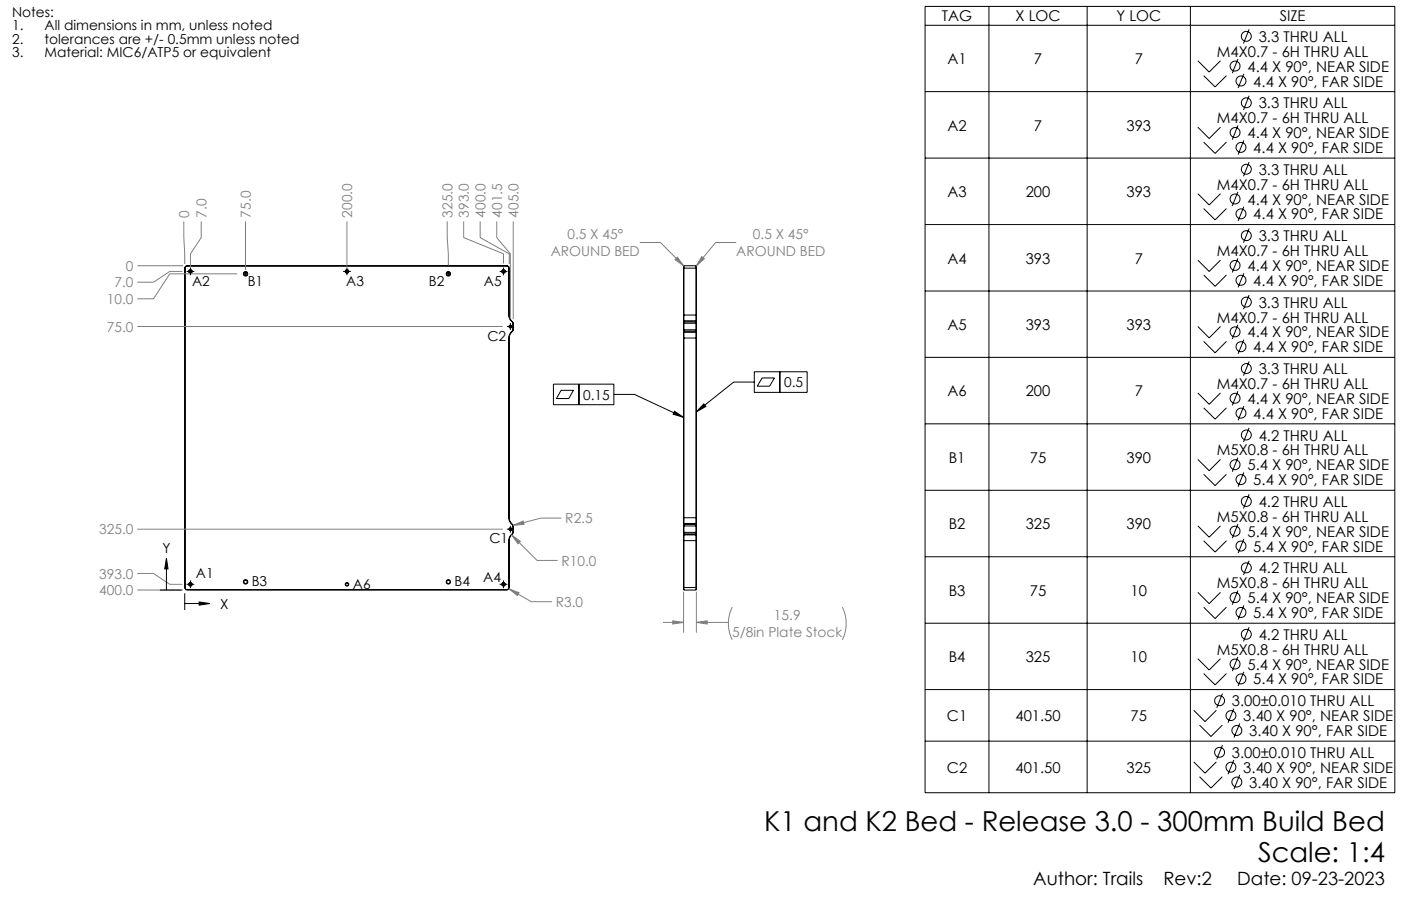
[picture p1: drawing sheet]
<svg xmlns="http://www.w3.org/2000/svg" width="432mm" height="279mm" viewBox="0 0 432 279" stroke-linecap="round" stroke-linejoin="round" font-family="sans-serif">
<g fill="none" stroke="#000" stroke-width=".31">
<path d="M285.1 2h144.8v242.5h-144.8zM285.1 7.8h144.8M304.8 2v242.5M335.1 2v242.5M366.9 2v242.5M369.2 18.7l3.5 3.5 3.5-3.5M381.5 18.2l-1.7 4.4M385 9l-1.7 4.4M285.1 28.3h144.8M369.2 39.2l3.5 3.5 3.5-3.5M371 23.3l3.5 3.5 3.5-3.5M381.5 38.7l-1.7 4.4"/>
<path d="M383.4 22.8l-1.8 4.4M385 29.5l-1.7 4.4M285.1 48.8h144.8M369.2 59.7l3.5 3.5 3.5-3.5M371 43.8l3.5 3.5 3.5-3.5M381.5 59.2l-1.7 4.3M383.4 43.3l-1.8 4.4M385 50l-1.7 4.4M285.1 69.3h144.8M371 64.3l3.5 3.5 3.5-3.5M381.5 79.7l-1.7 4.3M383.4 63.7l-1.8 4.4"/>
<path d="M385 70.5l-1.7 4.4M56.9 82.7h.2M56.9 82.7v98.5M57.1 82.7v98.5M57.5 83.7h2.4M57.7 82.1l-.4 .1-.2 .5M57.7 82l-.6 .2-.2 .5M57.7 82v.1M57.7 82.1h98.5M57.7 82h98.5M58.7 82.5v2.4M74.4 84.5h.1"/>
<path d="M75 84.5h1.3M75.7 83.1v.1M75.7 83.8v1.3M75.7 85.7v.1M76.9 84.5h.1M105.8 83.7h2.3M106.9 82.5v2.4M136.9 84.5h.1M137.5 84.5h1.3M138.2 83.1v.1M138.2 83.8v1.3M138.2 85.7v.1"/>
<path d="M139.5 84.5h.1M154 83.7h2.4M155.2 82.5v2.4M156.2 82.1l.5 .2 .1 .4M156.2 82l.5 .2 .3 .5M156.2 82v.1M156.8 97.2l.1 .7 .7 1.1M156.8 82.7v14.5M156.8 97.2h.2M156.8 82.7h.2M157 97.2l.1 .9 .6 .8M157 82.7v14.5"/>
<path d="M157.3 99.6v2.1M157.6 99l.3 .3M157.7 98.9l-.1 .1M157.7 98.9l.3 .4M157.9 99.3l.2 .4M158 99.3l.2 .4M158 99.3h-.1M158.1 99.7v2M158.1 99.7h.1M158.2 99.7v2M210.7 99.3v.4M210.7 97.2v1.8"/>
<path d="M210.7 97.2h3.9M210.7 82.7h3.9M210.7 99.7h3.9M210.7 82.7v14.5M210.7 99v.3M210.7 99.7v2M210.8 99.3v2.8M210.8 82v16.9M210.8 82l-.1 .7M210.8 82h3.7M210.8 99.3h3.7M210.8 98.9v.4"/>
<path d="M210.8 99.3h-.1M210.8 98.9h3.7M210.8 98.9l-.1 .1M214.5 99.3v2.8M214.5 82v16.9M214.5 82l.1 .7M214.5 99.3h.1M214.5 98.9v.4M214.5 98.9l.1 .1M214.6 99.3v.4M214.6 97.2v1.8M214.6 82.7v14.5"/>
<path d="M214.6 99v.3M214.6 99.7v2M285.1 89.7h144.8M369.2 80.2l3.5 3.5 3.5-3.5M371 84.8l3.5 3.5 3.5-3.5M383.4 84.2l-1.8 4.4M385 91l-1.7 4.4M156.2 100.7h2.2M156.8 104.2v55.5M156.8 104.2h.2M157 104.2v55.5M157.6 102.4l-.7 1.1-.1 .7"/>
<path d="M157.6 102.4l.1 .1M157.7 102.5l-.6 .8-.1 .9M157.9 102.1l-.3 .3M157.9 102.1h.1M158 102.1l-.3 .4M158.1 101.7l-.2 .4M158.1 101.7h.1M158.2 101.7l-.2 .4M170.6 118.5h18.6v6.3h-18.6zM178.4 118.5v6.3M210.7 101.7v.4M210.7 102.4v1.8"/>
<path d="M210.7 104.2h3.9M210.7 101.7h3.9M210.7 102.1h.1M210.7 102.1v.3M210.7 104.2v55.5M210.7 102.4l.1 .1M210.8 102.5v58.9M210.8 102.1h3.7M210.8 102.1v.4M210.8 102.5h3.7M214.5 102.5v58.9M214.5 102.1v.4"/>
<path d="M214.6 101.7v.4M214.6 102.4v1.8M214.6 102.1h-.1M214.6 102.1v.3M214.6 104.2v55.5M214.6 102.4l-.1 .1M232.5 114.7h16.3v6.3h-16.3zM232.5 117.8h-6.4l-11.5 9.2M234.9 116.6h3.8l-1.5 2.5h-3.8zM240.3 114.7v6.3M285.1 110.2h144.8M369.2 100.7l3.5 3.5 3.5-3.5"/>
<path d="M371 105.3l3.5 3.5 3.5-3.5M381.5 100.2l-1.7 4.3M383.4 104.7l-1.8 4.4M385 111.5l-1.7 4.4M172.9 120.4h3.8l-1.4 2.5h-3.8zM189.2 121.6h6.3l15.2 7.1M207.9 126.8l2.8 1.9-3.2-1zM216.9 124.6l.7 .7-3 1.7zM285.1 130.7h144.8M369.2 121.2l3.5 3.5 3.5-3.5M371 125.8l3.5 3.5 3.5-3.5M381.5 120.7l-1.7 4.3"/>
<path d="M383.4 125.2l-1.8 4.4M385 131.9l-1.7 4.4M156.8 159.7l.1 .7 .7 1.1M156.8 159.7h.2M157 159.7l.1 .9 .6 .8M210.7 159.7v1.8M210.7 159.7h3.9M214.6 159.7v1.8M285.1 151.2h144.8M369.2 141.7l3.5 3.5 3.5-3.5M371 146.3l3.5 3.5 3.5-3.5M381.5 141.1l-1.7 4.4"/>
<path d="M383.4 145.7l-1.8 4.4M385 152.4l-1.7 4.4M51.3 172.1l.5 3.3h-1zM51.3 175.4v6.6M58.7 179v2.4M155.2 179v2.4M156.2 163.2h2.2M156.8 166.7v14.5M156.8 166.7h.2M157 166.7v14.5M157.3 162.1v2.2M157.6 164.9l-.7 1.1-.1 .7"/>
<path d="M157.6 164.9l.1 .1M157.6 161.5l.3 .4M157.7 165l-.6 .8-.1 .9M157.7 161.4l-.1 .1M157.7 161.4l.3 .3M157.9 161.9l.2 .3M157.9 164.5l-.3 .4M157.9 164.5l.1 .1M158 161.7l.2 .5M158 164.6l-.3 .4M158 161.7l-.1 .2M158.1 164.2l-.2 .3"/>
<path d="M158.1 162.2v2M158.1 164.2h.1M158.1 162.2h.1M158.2 164.2l-.2 .4M158.2 162.2v2M210.7 164.2v.3M210.7 161.9v.3M210.7 164.9v1.8M210.7 166.7h3.9M210.7 164.2h3.9M210.7 162.2h3.9M210.7 164.5l.1 .1"/>
<path d="M210.7 161.5v.4M210.7 162.2v2M210.7 164.5v.4M210.7 166.7v14.5M210.7 164.9l.1 .1M210.8 161.7v2.9M210.8 165v17M210.8 161.7h3.7M210.8 164.6h3.7M210.8 161.4v.3M210.8 164.6v.4M210.8 161.7l-.1 .2"/>
<path d="M210.8 165h3.7M210.8 161.4h3.7M210.8 161.4l-.1 .1M214.5 161.7v2.9M214.5 165v17M214.5 161.4v.3M214.5 164.6v.4M214.5 161.7l.1 .2M214.5 161.4l.1 .1M214.6 164.2v.3M214.6 161.9v.3M214.6 164.9v1.8"/>
<path d="M214.6 164.5l-.1 .1M214.6 161.5v.4M214.6 162.2v2M214.6 164.5v.4M214.6 166.7v14.5M214.6 164.9l-.1 .1M285.1 171.7h144.8M369.2 162.2l3.5 3.5 3.5-3.5M371 166.8l3.5 3.5 3.5-3.5M381.5 161.6l-1.7 4.4M383.4 166.2l-1.8 4.4M385 172.9l-1.7 4.4"/>
<path d="M49.3 182h6.7M56.9 181.2l.2 .5 .6 .3M56.9 181.2h.2M56.9 183v5.1M56.9 186.1h4.5M57.1 181.2l.2 .4 .4 .2M57.5 180.2h2.4M57.7 181.8v.2M57.7 181.8h98.5M57.7 182h98.5M61.4 185.6l3.3 .5-3.3 .5zM154 180.2h2.4"/>
<path d="M156.2 181.8v.2M156.8 181.2l-.2 .4-.4 .2M156.8 181.2h.2M157 181.2l-.2 .4-.6 .4M210.7 181.2l.1 .8M210.7 181.2h3.9M210.8 182h3.7M214.6 181.2l-.1 .8M285.1 192.2h144.8M369.2 182.7l3.5 3.5 3.5-3.5M371 187.3l3.5 3.4 3.5-3.4M381.5 182.1l-1.7 4.4"/>
<path d="M383.4 186.7l-1.8 4.4M385 193.4l-1.7 4.4M285.1 212.7h144.8M367.9 219l3.5 3.5 3.5-3.5M369.2 203.1l3.5 3.5 3.5-3.5M371 207.7l3.5 3.5 3.5-3.5M376.8 213.9l-1.8 4.4M380.3 218.5l-1.8 4.4M381.5 202.6l-1.7 4.4M383.4 207.2l-1.8 4.4M285.1 228.6h144.8M367.9 234.9l3.5 3.5 3.5-3.5"/>
<path d="M369.7 223.6l3.5 3.5 3.5-3.5M369.7 239.5l3.5 3.5 3.5-3.5M376.8 229.8l-1.8 4.4M380.3 234.4l-1.8 4.4M382.1 223.1l-1.8 4.4M382.1 239l-1.8 4.3"/>
<circle cx="384.1" cy="11.2" r="1.53"/>
<circle cx="380.7" cy="20.4" r="1.53"/>
<circle cx="382.5" cy="25" r="1.53"/>
<circle cx="384.1" cy="31.7" r="1.53"/>
<circle cx="380.7" cy="40.9" r="1.53"/>
<circle cx="382.5" cy="45.5" r="1.53"/>
<circle cx="384.1" cy="52.2" r="1.53"/>
<circle cx="380.7" cy="61.4" r="1.53"/>
<circle cx="382.5" cy="66" r="1.53"/>
<circle cx="384.1" cy="72.7" r="1.53"/>
<circle cx="58.7" cy="83.7" r=".41"/>
<circle cx="58.7" cy="83.7" r=".54"/>
<circle cx="75.7" cy="84.5" r=".53"/>
<circle cx="75.7" cy="84.4" r=".68"/>
<circle cx="106.9" cy="83.7" r=".41"/>
<circle cx="106.9" cy="83.7" r=".55"/>
<circle cx="138.2" cy="84.5" r=".53"/>
<circle cx="138.2" cy="84.4" r=".68"/>
<circle cx="155.2" cy="83.7" r=".54"/>
<circle cx="155.2" cy="83.7" r=".41"/>
<circle cx="380.7" cy="81.9" r="1.53"/>
<circle cx="382.5" cy="86.4" r="1.53"/>
<circle cx="384.1" cy="93.2" r="1.53"/>
<circle cx="157.3" cy="100.7" r=".42"/>
<circle cx="157.3" cy="100.7" r=".37"/>
<circle cx="380.7" cy="102.3" r="1.53"/>
<circle cx="382.5" cy="106.9" r="1.53"/>
<circle cx="384.1" cy="113.6" r="1.53"/>
<circle cx="380.7" cy="122.8" r="1.53"/>
<circle cx="382.5" cy="127.4" r="1.53"/>
<circle cx="384.1" cy="134.1" r="1.53"/>
<circle cx="380.7" cy="143.3" r="1.53"/>
<circle cx="382.5" cy="147.9" r="1.53"/>
<circle cx="384.1" cy="154.6" r="1.53"/>
<circle cx="75.7" cy="179.5" r=".53"/>
<circle cx="75.7" cy="179.4" r=".68"/>
<circle cx="138.2" cy="179.5" r=".53"/>
<circle cx="138.2" cy="179.4" r=".68"/>
<circle cx="157.3" cy="163.2" r=".42"/>
<circle cx="157.3" cy="163.2" r=".38"/>
<circle cx="380.7" cy="163.8" r="1.53"/>
<circle cx="382.5" cy="168.4" r="1.53"/>
<circle cx="384.1" cy="175.1" r="1.54"/>
<circle cx="58.7" cy="180.2" r=".41"/>
<circle cx="58.7" cy="180.2" r=".55"/>
<circle cx="106.9" cy="180.2" r=".41"/>
<circle cx="106.9" cy="180.2" r=".56"/>
<circle cx="155.2" cy="180.2" r=".55"/>
<circle cx="155.2" cy="180.2" r=".41"/>
<circle cx="380.7" cy="184.3" r="1.54"/>
<circle cx="382.5" cy="188.9" r="1.54"/>
<circle cx="384.1" cy="195.6" r="1.53"/>
<circle cx="375.9" cy="216.1" r="1.53"/>
<circle cx="380.7" cy="204.8" r="1.53"/>
<circle cx="382.5" cy="209.4" r="1.53"/>
<circle cx="375.9" cy="232" r="1.53"/>
<circle cx="379.4" cy="220.7" r="1.53"/>
<circle cx="379.4" cy="236.6" r="1.53"/>
<circle cx="381.2" cy="225.3" r="1.53"/>
<circle cx="381.2" cy="241.2" r="1.53"/>
</g>
<g fill="none" stroke="#808080" stroke-width=".31">
<path d="M56.7 68.3l.2 13.1M62 68.3v5l-3.3 5v4.1M75.7 68.3v14.9M106.9 68.3v14.1M137.8 68.3l.4 13.6M142.9 68.3v5l12.3 5v2.9M148 68.3v5l9 5v3.1M153.1 68.3v5l4.2 5v20.1M158.2 68.3v30.1M197.2 74.8h6.4l7.1 7.2M208.8 79.3l1.9 2.7-2.7-2zM216.3 79.1l.8 .7-2.5 2.2z"/>
<path d="M226.9 74.8h-6.3l-6 7.2M42.3 82h14.1M56.2 83.7h-3.9l-5 3.3h-5M73.1 84.5h-20.8l-5 7.6h-5M42.3 100.7h112.7M173 159.8h-6.3l-8.5 2.2M42.3 163.2h112.7M42.3 176.8h5l5 3.4h3.9M157.7 165l2.7 1.9-.8 .8zM157.7 165l7.8 7.8h6.4M158.2 162l3-1.3 .3 1zM42.3 182h14.1"/>
<path d="M156.8 181.6l3.1 1.2-.4 .9zM156.8 181.6l7 4h6.3M204.3 191.9h6.4M207.4 191.5l3.3 .4-3.3 .5zM210.7 182.5v12.6M214.6 191.9l3.3-.4v.9zM214.6 182.5v12.6M214.6 191.9h9.9M225.7 187.2a11.5 11.5 0 0 0 0 10.1M259.6 187.2a11.2 11.2 0 0 1 0 10.1"/>
</g>
<path d="M58.7 84.2a.5 .5 0 0 1-.4-.7 .5 .5 0 0 1 .8-.1 .5 .5 0 0 1-.3 .8h-.1M107 84.2a.5 .5 0 0 1-.5-.7 .5 .5 0 0 1 .9-.1 .5 .5 0 0 1-.3 .8h-.1M155.2 84.2a.5 .5 0 0 1-.4-.7 .5 .5 0 0 1 .8-.1 .5 .5 0 0 1-.3 .8h-.1M58.7 180.7a.5 .5 0 0 1-.4-.7 .5 .5 0 0 1 .8-.1 .5 .5 0 0 1-.3 .8h-.1M155.2 180.7a.5 .5 0 0 1-.4-.7 .5 .5 0 0 1 .8-.1 .5 .5 0 0 1-.3 .8h-.1" fill="none" stroke="#000" stroke-width=".31" stroke-dasharray="1.3 .6" stroke-linecap="butt"/>
<path d="M75.7 85.1a.63 .63 0 0 1-.6-.9 .63 .63 0 0 1 1.1-.1 .63 .63 0 0 1-.4 .9l-.1 .1M138.2 85.1a.63 .63 0 0 1-.6-.9 .63 .63 0 0 1 1.1-.1 .63 .63 0 0 1-.4 .9l-.1 .1" fill="none" stroke="#000" stroke-width=".31" stroke-dasharray="1.3 .6" stroke-dashoffset=".6" stroke-linecap="butt"/>
<path d="M207.9 126.8l2.8 1.9-3.2-1zM216.9 124.6l.7 .7-3 1.7z" fill="#000"/>
<path d="M157.7 165l1.9 2.7 .8-.8zM156.8 181.6l2.7 2.1 .4-.9zM158.2 162l3.3-.3-.3-1zM207.4 191.5l3.3 .4-3.3 .5zM214.6 191.9l3.3-.4v.9zM208.8 79.3l1.9 2.7-2.7-2zM216.3 79.1l.8 .7-2.5 2.2z" fill="#808080"/>
<path d="M61.4 185.6l3.3 .5-3.3 .5zM51.3 172.1l.5 3.3h-1z" fill="#000"/>
<g font-size="8.5">
<text x="235.6" y="256.3">K1 and K2 Bed - Release 3.0 - 300mm Build Bed</text>
<text x="387.8" y="265.8">Scale: 1:4</text>
</g>
<g font-size="5.6">
<text x="318.5" y="273">Author: Trails</text>
<text x="358.6" y="273">Rev:2</text>
<text x="381.3" y="273">Date: 09-23-2023</text>
</g>
<g font-size="4.6">
<text x="290.3" y="6.6">TAG</text>
<text x="313" y="6.6">X LOC</text>
<text x="344.1" y="6.6">Y LOC</text>
<text x="394.4" y="6.6">SIZE</text>
<text x="375.1" y="17.5">M4X0.7 - 6H THRU ALL</text>
<text x="387.9" y="12.9">3.3 THRU ALL</text>
<text x="292" y="19.8">A1</text>
<text x="318.7" y="19.8">7</text>
<text x="349.7" y="19.8">7</text>
<text x="384.5" y="22.1">4.4 X 90°, NEAR SIDE</text>
<text x="386.3" y="26.7">4.4 X 90°, FAR SIDE</text>
<text x="387.9" y="33.4">3.3 THRU ALL</text>
<text x="292" y="40.3">A2</text>
<text x="318.7" y="40.3">7</text>
<text x="347.2" y="40.3">393</text>
<text x="375.1" y="38">M4X0.7 - 6H THRU ALL</text>
<text x="384.5" y="42.6">4.4 X 90°, NEAR SIDE</text>
<text x="386.3" y="47.2">4.4 X 90°, FAR SIDE</text>
<text x="387.9" y="53.9">3.3 THRU ALL</text>
<text x="375.1" y="58.5">M4X0.7 - 6H THRU ALL</text>
<text x="292" y="60.8">A3</text>
<text x="316.1" y="60.8">200</text>
<text x="347.2" y="60.8">393</text>
<text x="384.5" y="63.1">4.4 X 90°, NEAR SIDE</text>
<text x="386.3" y="67.7">4.4 X 90°, FAR SIDE</text>
<text x="387.9" y="74.4">3.3 THRU ALL</text>
<text x="292" y="81.3">A4</text>
<text x="316.1" y="81.3">393</text>
<text x="349.7" y="81.3">7</text>
<text x="375.1" y="79">M4X0.7 - 6H THRU ALL</text>
<text x="384.5" y="83.6">4.4 X 90°, NEAR SIDE</text>
<text x="386.3" y="88.2">4.4 X 90°, FAR SIDE</text>
<text x="387.9" y="94.9">3.3 THRU ALL</text>
<text x="292" y="101.8">A5</text>
<text x="316.1" y="101.8">393</text>
<text x="347.2" y="101.8">393</text>
<text x="375.1" y="99.5">M4X0.7 - 6H THRU ALL</text>
<text x="384.5" y="104.1">4.4 X 90°, NEAR SIDE</text>
<text x="386.3" y="108.6">4.4 X 90°, FAR SIDE</text>
<text x="375.1" y="120">M4X0.7 - 6H THRU ALL</text>
<text x="387.9" y="115.4">3.3 THRU ALL</text>
<text x="292" y="122.3">A6</text>
<text x="316.1" y="122.3">200</text>
<text x="349.7" y="122.3">7</text>
<text x="384.5" y="124.5">4.4 X 90°, NEAR SIDE</text>
<text x="386.3" y="129.1">4.4 X 90°, FAR SIDE</text>
<text x="387.9" y="135.9">4.2 THRU ALL</text>
<text x="292.4" y="142.7">B1</text>
<text x="317.4" y="142.7">75</text>
<text x="347.2" y="142.7">390</text>
<text x="375.1" y="140.4">M5X0.8 - 6H THRU ALL</text>
<text x="384.5" y="145">5.4 X 90°, NEAR SIDE</text>
<text x="386.3" y="149.6">5.4 X 90°, FAR SIDE</text>
<text x="375.1" y="160.9">M5X0.8 - 6H THRU ALL</text>
<text x="387.9" y="156.4">4.2 THRU ALL</text>
<text x="292.4" y="163.2">B2</text>
<text x="316.1" y="163.2">325</text>
<text x="347.2" y="163.2">390</text>
<text x="384.5" y="165.5">5.4 X 90°, NEAR SIDE</text>
<text x="386.3" y="170.1">5.4 X 90°, FAR SIDE</text>
<text x="387.9" y="176.8">4.2 THRU ALL</text>
<text x="292.4" y="183.7">B3</text>
<text x="317.4" y="183.7">75</text>
<text x="348.5" y="183.7">10</text>
<text x="375.1" y="181.4">M5X0.8 - 6H THRU ALL</text>
<text x="384.5" y="186">5.4 X 90°, NEAR SIDE</text>
<text x="386.3" y="190.6">5.4 X 90°, FAR SIDE</text>
<text x="387.9" y="197.3">4.2 THRU ALL</text>
<text x="375.1" y="201.9">M5X0.8 - 6H THRU ALL</text>
<text x="292.4" y="204.2">B4</text>
<text x="316.1" y="204.2">325</text>
<text x="348.5" y="204.2">10</text>
<text x="384.5" y="206.5">5.4 X 90°, NEAR SIDE</text>
<text x="386.3" y="211.1">5.4 X 90°, FAR SIDE</text>
<text x="379.7" y="217.8">3.00±0.010 THRU ALL</text>
<text x="291.8" y="222.4">C1</text>
<text x="313" y="222.4">401.50</text>
<text x="348.5" y="222.4">75</text>
<text x="383.2" y="222.4">3.40 X 90°, NEAR SIDE</text>
<text x="385" y="227">3.40 X 90°, FAR SIDE</text>
<text x="379.7" y="233.7">3.00±0.010 THRU ALL</text>
<text x="291.8" y="238.3">C2</text>
<text x="313" y="238.3">401.50</text>
<text x="347.2" y="238.3">325</text>
<text x="383.2" y="238.3">3.40 X 90°, NEAR SIDE</text>
<text x="385" y="242.9">3.40 X 90°, FAR SIDE</text>
</g>
<g font-size="4.2">
<text x="3.7" y="5.1">Notes:</text>
<text x="3.7" y="9.3">1.</text>
<text x="13.7" y="9.3">All dimensions in mm, unless noted</text>
<text x="3.7" y="13.5">2.</text>
<text x="3.7" y="17.7">3.</text>
<text x="13.7" y="13.5">tolerances are +/- 0.5mm unless noted</text>
<text x="13.7" y="17.7">Material: MIC6/ATP5 or equivalent</text>
<text x="59.2" y="88.3">A2</text>
<text x="76.4" y="88.3">B1</text>
<text x="106.7" y="88.3">A3</text>
<text x="132.2" y="88.3">B2</text>
<text x="149.2" y="88.3">A5</text>
<text x="150.2" y="105.2">C2</text>
<text x="241.7" y="119.4">0.5</text>
<text x="179.7" y="123.2">0.15</text>
<text x="150.8" y="167.6">C1</text>
<text x="50" y="170.6">Y</text>
<text x="60.4" y="178.1">A1</text>
<text x="148.9" y="179.4">A4</text>
<text x="77.6" y="180.8">B3</text>
<text x="108.8" y="181.6">A6</text>
<text x="140.1" y="180.8">B4</text>
<text x="67.9" y="187.7">X</text>
</g>
<g font-size="4.2" fill="#808080">
<text x="58.3" y="67.1" transform="rotate(-90 58.3 67.1)">0</text>
<text x="63.6" y="67.1" transform="rotate(-90 63.6 67.1)">7.0</text>
<text x="77.3" y="67.1" transform="rotate(-90 77.3 67.1)">75.0</text>
<text x="108.6" y="67.1" transform="rotate(-90 108.6 67.1)">200.0</text>
<text x="139.4" y="67.1" transform="rotate(-90 139.4 67.1)">325.0</text>
<text x="144.5" y="67.1" transform="rotate(-90 144.5 67.1)">393.0</text>
<text x="149.6" y="67.1" transform="rotate(-90 149.6 67.1)">400.0</text>
<text x="154.7" y="67.1" transform="rotate(-90 154.7 67.1)">401.5</text>
<text x="159.8" y="67.1" transform="rotate(-90 159.8 67.1)">405.0</text>
<text x="174.9" y="73.9">0.5 X 45°</text>
<text x="232.1" y="73.9">0.5 X 45°</text>
<text x="38.8" y="83.5">0</text>
<text x="169.8" y="78.9">AROUND BED</text>
<text x="226.9" y="78.9">AROUND BED</text>
<text x="35.3" y="88.6">7.0</text>
<text x="32.9" y="93.7">10.0</text>
<text x="32.9" y="102.3">75.0</text>
<text x="174.2" y="161.3">R2.5</text>
<text x="30.6" y="164.8">325.0</text>
<text x="30.6" y="178.4">393.0</text>
<text x="173.1" y="174.4">R10.0</text>
<text x="30.6" y="183.5">400.0</text>
<text x="171.3" y="187.2">R3.0</text>
<text x="238.6" y="191.4">15.9</text>
<text x="225.7" y="196.4">5/8in Plate Stock</text>
</g>
</svg>
